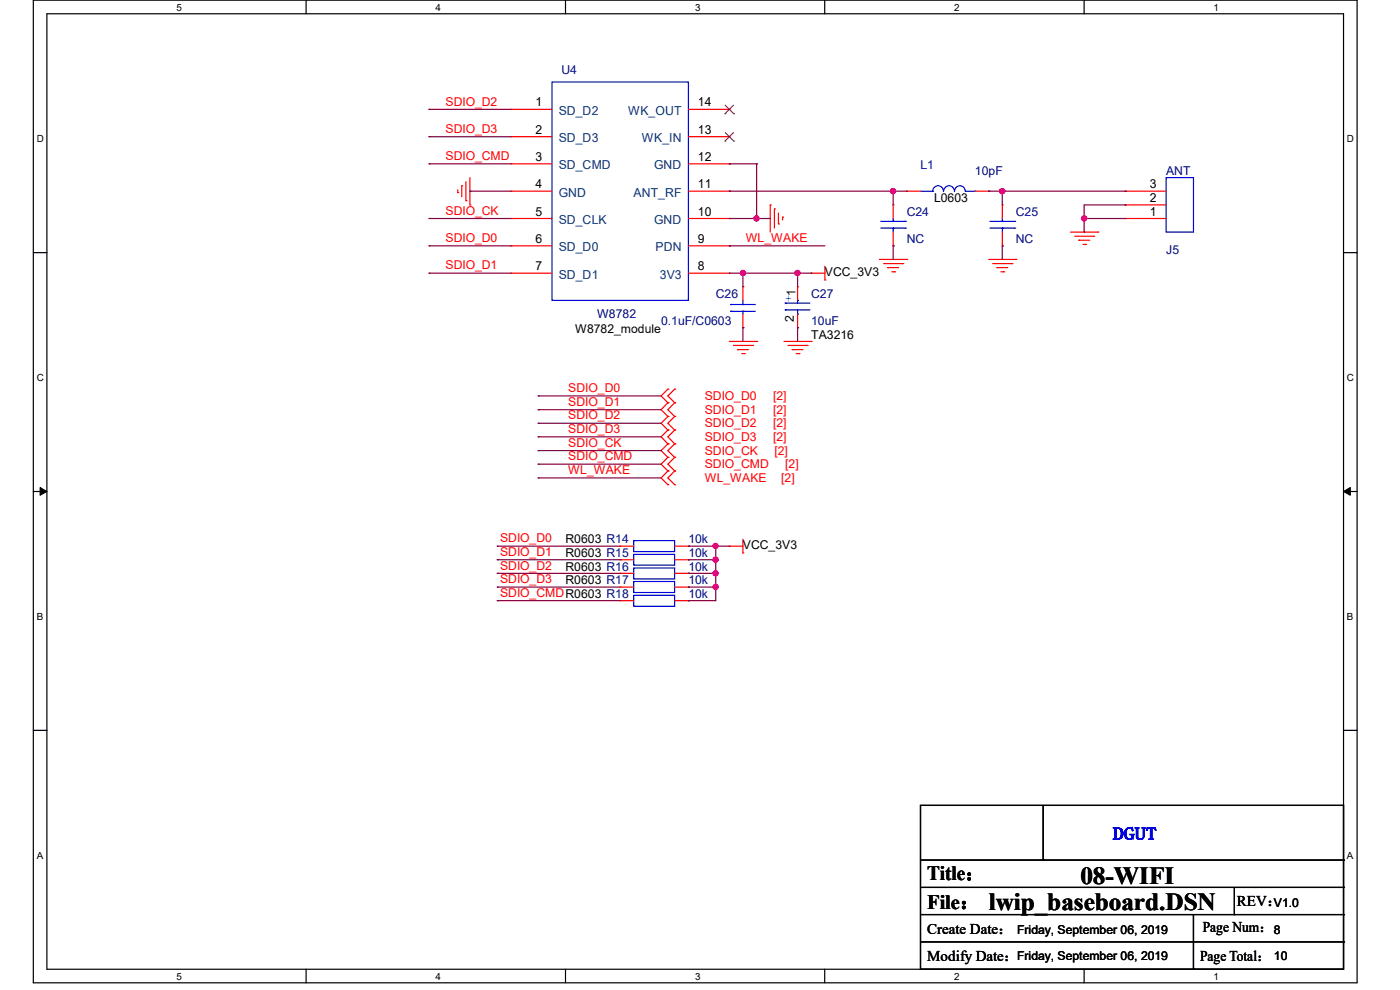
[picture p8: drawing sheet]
<svg xmlns="http://www.w3.org/2000/svg" width="297mm" height="210mm" viewBox="0 0 297 210" stroke-linecap="round" stroke-linejoin="round" font-family="sans-serif">
<path d="M7.1 0h280.8v208.5h-280.8zM9.9 2.9h275.1v202.7h-275.1z" fill="none" stroke="#000" stroke-width=".25"/>
<g fill="#fff">
<path d="M37.4 .3h1.2v2.4h-1.2z"/>
<path d="M37.4 205.9h1.2v2.3h-1.2z"/>
</g>
<path d="M64.9 0v2.9M64.9 205.6v2.9" fill="none" stroke="#000" stroke-width=".25"/>
<g fill="#fff">
<path d="M92.4 .3h1.2v2.4h-1.2z"/>
<path d="M92.4 205.9h1.2v2.3h-1.2z"/>
</g>
<path d="M120 0v2.9M120 205.6v2.9" fill="none" stroke="#000" stroke-width=".25"/>
<g fill="#fff">
<path d="M147.4 .3h1.2v2.4h-1.2z"/>
<path d="M147.4 205.9h1.2v2.3h-1.2z"/>
</g>
<path d="M175 0v2.9M175 205.6v2.9" fill="none" stroke="#000" stroke-width=".25"/>
<g fill="#fff">
<path d="M202.4 .3h1.2v2.4h-1.2z"/>
<path d="M202.4 205.9h1.2v2.3h-1.2z"/>
</g>
<path d="M230 0v2.9M230 205.6v2.9" fill="none" stroke="#000" stroke-width=".25"/>
<g fill="#fff">
<path d="M257.5 .3h1.1v2.4h-1.1z"/>
<path d="M257.5 205.9h1.1v2.3h-1.1z"/>
<path d="M7.8 28.2h1.5v2.4h-1.5z"/>
<path d="M285.7 28.2h1.5v2.4h-1.5z"/>
<path d="M7.8 78.9h1.5v2.3h-1.5z"/>
<path d="M285.7 78.9h1.5v2.3h-1.5z"/>
</g>
<path d="M7.1 53.6h2.8M285 53.6h2.9" fill="none" stroke="#000" stroke-width=".25"/>
<g fill="#fff">
<path d="M7.8 129.6h1.3v2.3h-1.3z"/>
<path d="M285.7 129.6h1.4v2.3h-1.4z"/>
</g>
<path d="M7.1 104.3h2.8M285 104.3h2.9" fill="none" stroke="#000" stroke-width=".25"/>
<path d="M8.5 103.4l1.4 .9-1.4 .8zM285 104.3l1.5-.9v1.7z" fill="#000" stroke="#000" stroke-width=".21"/>
<g fill="#fff">
<path d="M7.8 180.3h1.3v2.3h-1.3z"/>
<path d="M285.7 180.3h1.4v2.3h-1.4z"/>
</g>
<g fill="none" stroke="#000" stroke-width=".25">
<path d="M7.1 154.9h2.8M285 154.9h2.9M195.3 170.9h89.7v34.7h-89.7zM221.3 170.9v11.6M195.3 182.5h89.7M195.3 188.3h89.7M195.3 194h89.7M195.3 199.8h89.7M221.3 182.5h.1M253.2 194v11.6M261.9 194h.1M261.9 188.3v5.7"/>
<path d="M285 182.5h.1M285 188.3h.1M285 194h.1M285 199.8h.1M253.2 205.6h.1"/>
</g>
<g fill="none" stroke="#f00" stroke-width=".25">
<path d="M98 39.4h.1M98 39.4v2.3M98.8 38.5v4.1M99.7 37.7v5.8M108.4 23.2h.1M108.4 29h.1M108.4 34.8h.1M108.4 23.2h8.7M108.4 29h8.7M108.4 34.8h8.7M146 23.2h8.7M146 29h8.7"/>
<path d="M146 34.8h8.7M154.7 34.8h.1M154.7 29h.1M154.7 23.2h.1M97.1 40.9h.1M97.1 40.3v.6M98.8 42.6h.1M99.7 43.5h.1M108.4 40.6h.1M108.4 46.4h.1M108.4 52.2h.1M108.4 58h.1"/>
<path d="M108.4 58h8.7M108.4 40.6h8.7M108.4 46.4h8.7M108.4 52.2h8.7M146 58h8.7M146 40.6h8.7M146 46.4h8.7M146 52.2h8.7M154.7 58h.1M154.7 52.2h.1M154.7 46.4h.1M154.7 40.6h.1"/>
<path d="M163.4 43.5h.1M163.4 43.5v5.7M164.3 44.3h.1M164.3 44.3v4.1M165.1 47.5h.1M165.1 45.2v2.3M166 46.1h.1M166 46.1v.6M172.1 58h.1M172.1 58h2.9M175 59.4h.1M175 56.5v2.9"/>
<path d="M186.6 55h5.8M187.5 55.9h4M188.3 56.8h.1M188.3 56.8h2.3M189.2 57.7h.6M189.5 43.5h.1M189.5 52.2h.1M189.5 43.5v2.9M189.5 49.2v3M189.8 57.7h.1M191.5 55.9h.1M192.4 55h.1"/>
<path d="M192.4 40.6h.1M192.4 40.6h2.9M206.8 40.6h3M209.8 40.6h.1M209.8 55h5.7M210.6 55.9h4.1M211.5 56.8h.1M211.5 56.8h2.3M212.3 57.7h.6M212.6 43.5h.1M212.6 52.2h.1M212.6 43.5v2.9"/>
<path d="M212.6 49.2v3M212.9 57.7h.1M214.7 55.9h.1M215.5 55h.1M227.1 49.2h5.8M228 50.1h4M228.9 51h.1M228.9 51h2.3M229.7 51.9h.6M230.3 51.9h.1M232 50.1h.1M232.9 49.2h.1"/>
<path d="M238.7 46.4h.1M238.7 43.5h.1M238.7 40.6h.1M238.7 40.6h8.7M238.7 46.4h8.7M238.7 43.5h8.7M154.7 72.4h5.8M155.6 73.3h4M156.5 74.2h.1M156.5 74.2h2.3M157.4 75h.5M157.6 69.5h.1"/>
<path d="M157.6 60.8h.1M157.6 60.8v2.9M157.6 66.6v2.9M157.9 75h.1M159.6 73.3h.1M160.5 72.4h.1M166.3 72.4h5.8M167.2 73.3h4M168.1 74.2h.1M168.1 74.2h2.2M168.9 75h.6M169.2 60.8h.1"/>
<path d="M169.2 69.5h.1M169.2 60.8v2.9M169.2 66.6v2.9M169.5 75h.1M171.2 73.3h.1M172.1 72.4h.1M141.7 85.4h.1M141.7 88.3h.1M141.7 91.2h.1M141.7 94.1h.1M141.7 97h.1M141.7 99.9h.1"/>
<path d="M141.7 82.5h.1M141.7 85.4l-1.4 1.5 1.4 1.4M141.7 91.2l-1.4 1.5 1.4 1.4M141.7 97l-1.4 1.5 1.4 1.4M141.7 82.5l-1.4 1.5 1.4 1.4M141.7 88.3l-1.4 1.5 1.4 1.4M141.7 94.1l-1.4 1.5 1.4 1.4M141.7 99.9l-1.4 1.5 1.4 1.4M143.1 88.3h.1M143.1 85.4h.1M143.1 94.1h.1M143.1 91.2h.1"/>
<path d="M143.1 99.9h.1M143.1 97h.1M143.1 82.5h.1M143.1 85.4l-1.4 1.5 1.4 1.4M143.1 91.2l-1.4 1.5 1.4 1.4M143.1 97l-1.4 1.5 1.4 1.4M143.1 82.5l-1.4 1.5 1.4 1.4M143.1 88.3l-1.4 1.5 1.4 1.4M143.1 94.1l-1.4 1.5 1.4 1.4M143.1 99.9l-1.4 1.5 1.4 1.4M131.6 118.7h.1M131.6 115.9h.1"/>
<path d="M131.6 115.9h2.9M131.6 118.7h2.9M141.7 102.8h.1M143.1 102.8h.1M143.1 115.9h2.9M143.1 118.7h2.9M146 118.7h.1M146 115.9h.1M154.7 115.9h.1M154.7 115.9h2.9M157.6 117.3h.1M157.6 114.4v2.9"/>
<path d="M131.6 127.4h.1M131.6 121.6h.1M131.6 124.5h.1M131.6 127.4h2.9M131.6 121.6h2.9M131.6 124.5h2.9M143.1 127.4h2.9M143.1 121.6h2.9M143.1 124.5h2.9M146 127.4h.1M146 121.6h.1M146 124.5h.1"/>
</g>
<g fill="none" stroke="#00f" stroke-width=".25">
<path d="M117.1 17.4h28.9v46.3h-28.9zM247.4 37.7h5.8v11.5h-5.8zM186.9 48.4h5.2M186.9 46.9h5.2M189.5 46.9h.1M189.5 48.4h.1M189.5 46.4v.5M189.5 48.4v.8M192.1 48.4h.1M192.1 46.9h.1M195.3 40.6h2.6M197.9 40.6h.1"/>
<path d="M197.9 40.6a1.14 1.14 0 0 1 1.1-1.2 1.14 1.14 0 0 1 1.2 1.2M200.2 40.6a1.14 1.14 0 0 1 1.1-1.2 1.14 1.14 0 0 1 1.2 1.2 1.14 1.14 0 0 1 1.1-1.2 1.14 1.14 0 0 1 1.2 1.2M204.8 40.6h2M206.8 40.6h.1M210 48.4h5.3M210 46.9h5.3M212.6 46.9h.1M212.6 48.4h.1M212.6 46.4v.5M212.6 48.4v.8M215.3 48.4h.1M215.3 46.9h.1"/>
<path d="M155 64.6h.1M155 66h.1M155 64.6h5.2M155 66h5.2M157.6 66h.1M157.6 64.6h.1M157.6 63.7v.9M157.6 66v.6M166.6 64.3h.1M166.6 65.7h.1M166.6 64.3h5.2M166.6 65.7h5.2"/>
<path d="M169.2 63.7h.1M169.2 66.6h.1M169.2 63.7v.6M169.2 65.7v.9M134.5 117.6h8.6v2.3h-8.6zM134.5 114.7h8.6v2.3h-8.6zM134.5 126.3h8.6v2.3h-8.6zM134.5 120.5h8.6v2.3h-8.6zM134.5 123.4h8.6v2.3h-8.6z"/>
</g>
<path d="M153.8 29.9h.1M153.8 24.1h.1M153.8 28.1l1.9 1.8M153.8 22.3l1.9 1.8M155.6 28.1l-1.8 1.8M155.6 22.3l-1.8 1.8M155.7 29.9h.1M155.7 24.1h.1" fill="none" stroke="#804000" stroke-width=".21"/>
<g fill="none" stroke="#800040" stroke-width=".25">
<path d="M91 23.2h.1M91 29h.1M91 34.8h.1M91 23.2h17.4M91 29h17.4M91 34.8h17.4M154.7 34.8h.1M154.7 34.8h5.8M160.5 34.8h.1M160.5 34.8v11.6M91 46.4h.1M91 52.2h.1"/>
<path d="M91 58h.1M91 46.4h17.4M91 52.2h17.4M91 58h17.4M99.7 40.6h.1M99.7 40.6h8.7M154.7 52.2h.1M154.7 40.6h.1M154.7 46.4h.1M154.7 46.4h8.7M154.7 52.2h20.3M154.7 58h17.4"/>
<path d="M154.7 40.6h37.7M157.6 58h.1M157.6 58v2.8M160.5 46.4h.1M169.2 58h.1M169.2 58v2.8M172.1 58h.1M189.5 52.2h.1M189.5 40.6h.1M189.5 40.6v2.9M189.5 52.2v2.8M209.8 40.6h.1"/>
<path d="M209.8 40.6h28.9M212.6 40.6h.1M212.6 52.2h.1M212.6 40.6v2.9M212.6 52.2v2.8M230 46.4h.1M230 49.2h.1M230 46.4h8.7M238.7 40.6h.1M238.7 43.5h.1M238.7 43.5h-8.7v5.7M157.6 69.5h.1"/>
<path d="M157.6 69.5v2.9M169.2 69.5h.1M169.2 69.5v2.9M114.2 86.9h.1M114.2 84h.1M114.2 89.8h.1M114.2 92.7h.1M114.2 95.6h.1M114.2 98.5h.1M114.2 86.9h26.1M114.2 84h26.1M114.2 89.8h26.1"/>
<path d="M114.2 92.7h26.1M114.2 95.6h26.1M114.2 98.5h26.1M105.5 115.9h.1M105.5 118.7h.1M105.5 115.9h26.1M105.5 118.7h26.1M114.2 101.4h.1M114.2 101.4h26.1M146 115.9h.1M146 118.7h.1M146 115.9h8.7"/>
<path d="M146 118.7h5.8M151.8 115.9h.1M151.8 118.7h.1M151.8 115.9v11.5h-5.8M105.5 121.6h.1M105.5 124.5h.1M105.5 127.4h.1M105.5 121.6h26.1M105.5 124.5h26.1M105.5 127.4h26.1M146 121.6h.1M146 124.5h.1"/>
<path d="M146 127.4h.1M146 121.6h5.8M146 124.5h5.8M151.8 121.6h.1M151.8 124.5h.1"/>
</g>
<g fill="#f0f" stroke="#f0f" stroke-width=".25">
<circle cx="189.4" cy="40.6" r=".55"/>
<circle cx="160.5" cy="46.3" r=".55"/>
<circle cx="212.6" cy="40.6" r=".56"/>
<circle cx="157.6" cy="57.9" r=".55"/>
<circle cx="151.8" cy="115.8" r=".55"/>
<circle cx="151.8" cy="118.7" r=".55"/>
<circle cx="151.8" cy="121.6" r=".55"/>
<circle cx="151.8" cy="124.5" r=".55"/>
<circle cx="169.2" cy="57.9" r=".56"/>
<circle cx="230" cy="46.3" r=".55"/>
</g>
<g font-size="5.2">
<text x="229.2" y="187.5">08-WIFI</text>
<text x="209.8" y="193">lwip_baseboard.DSN</text>
</g>
<g font-size="4.3">
<text x="196.7" y="186.7">Title：</text>
<text x="196.7" y="192.7">File：</text>
</g>
<text font-size="3.7" fill="#00f" x="236.1" y="178.1">DGUT</text>
<g font-size="3.2">
<text x="255.2" y="197.7">Page Num：</text>
<text x="262.4" y="192.2">REV：</text>
<text x="196.7" y="203.8">Modify Date：</text>
<text x="196.7" y="198">Create Date：</text>
<text x="254.6" y="203.8">Page Total：</text>
</g>
<g font-size="2.6" fill="#000080">
<text x="119.1" y="15.7">U4</text>
<text x="195.3" y="35.9">L1</text>
<text x="206.8" y="37.1">10pF</text>
<text x="247.4" y="37.1">ANT</text>
<text x="192.4" y="45.8">C24</text>
<text x="215.5" y="45.8">C25</text>
<text x="192.4" y="51.6">NC</text>
<text x="215.5" y="51.6">NC</text>
<text x="247.4" y="53.9">J5</text>
<text x="151.8" y="63.2">C26</text>
<text x="172.1" y="63.2">C27</text>
<text x="126.7" y="67.5">W8782</text>
<text x="140.2" y="69">0.1uF/C0603</text>
<text x="172.1" y="69">10uF</text>
<text x="146.1" y="118.2">10k</text>
<text x="146.1" y="115.3">10k</text>
<text x="146.1" y="121.1">10k</text>
<text x="146.1" y="124">10k</text>
<text x="146.1" y="126.9">10k</text>
</g>
<g font-size="2.6" fill="#f00">
<text x="94.5" y="22.4">SDIO_D2</text>
<text x="94.5" y="28.2">SDIO_D3</text>
<text x="94.5" y="34">SDIO_CMD</text>
<text x="94.5" y="45.5">SDIO_CK</text>
<text x="94.5" y="51.4">SDIO_D0</text>
<text x="158.2" y="51.4">WL_WAKE</text>
<text x="94.5" y="57.2">SDIO_D1</text>
<text x="120.6" y="83.2">SDIO_D0</text>
<text x="120.6" y="86.1">SDIO_D1</text>
<text x="120.6" y="89">SDIO_D2</text>
<text x="149.5" y="87.8">SDIO_D1</text>
<text x="149.5" y="84.9">SDIO_D0</text>
<text x="164" y="87.8">[2]</text>
<text x="164" y="84.9">[2]</text>
<text x="120.6" y="91.9">SDIO_D3</text>
<text x="120.6" y="94.8">SDIO_CK</text>
<text x="149.5" y="93.6">SDIO_D3</text>
<text x="149.5" y="90.7">SDIO_D2</text>
<text x="164" y="93.6">[2]</text>
<text x="164" y="90.7">[2]</text>
<text x="120.6" y="97.7">SDIO_CMD</text>
<text x="120.6" y="100.6">WL_WAKE</text>
<text x="149.5" y="99.4">SDIO_CMD</text>
<text x="149.5" y="96.5">SDIO_CK</text>
<text x="164.3" y="96.5">[2]</text>
<text x="166.6" y="99.4">[2]</text>
<text x="149.5" y="102.2">WL_WAKE</text>
<text x="165.7" y="102.2">[2]</text>
<text x="106.1" y="115.1">SDIO_D0</text>
<text x="106.1" y="117.9">SDIO_D1</text>
<text x="106.1" y="120.8">SDIO_D2</text>
<text x="106.1" y="123.7">SDIO_D3</text>
<text x="106.1" y="126.6">SDIO_CMDR0603 R18</text>
</g>
<g font-size="2.6">
<text x="113.6" y="22.6">1</text>
<text x="148.1" y="22.6">14</text>
<text x="113.6" y="28.4">2</text>
<text x="148.1" y="28.4">13</text>
<text x="113.6" y="34.1">3</text>
<text x="148.1" y="34.1">12</text>
<text x="113.6" y="39.9">4</text>
<text x="148.1" y="39.9">11</text>
<text x="243.9" y="39.9">3</text>
<text x="113.6" y="45.7">5</text>
<text x="148.1" y="45.7">10</text>
<text x="198.2" y="42.9">L0603</text>
<text x="243.9" y="45.7">1</text>
<text x="243.9" y="42.8">2</text>
<text x="113.6" y="51.5">6</text>
<text x="148.1" y="51.5">9</text>
<text x="113.6" y="57.3">7</text>
<text x="148.1" y="57.3">8</text>
<text x="175" y="58.5">VCC_3V3</text>
<text x="168.7" y="62.9" transform="rotate(-90 168.7 62.9)">1</text>
<text x="122" y="70.7">W8782_module</text>
<text x="168.4" y="68.4" transform="rotate(-90 168.4 68.4)">2</text>
<text x="172.1" y="71.8">TA3216</text>
<text x="120" y="118.2">R0603 R15</text>
<text x="120" y="115.3">R0603 R14</text>
<text x="157.6" y="116.5">VCC_3V3</text>
<text x="120" y="121.1">R0603 R16</text>
<text x="120" y="124">R0603 R17</text>
<text x="270.3" y="192.3">V1.0</text>
<text x="215.8" y="198.1">Friday, September 06, 2019</text>
<text x="215.8" y="203.6">Friday, September 06, 2019</text>
<text x="270.3" y="198.1">8</text>
<text x="270.3" y="203.6">10</text>
</g>
<g font-size="2.6" fill="#004080">
<text x="118.5" y="24.4">SD_D2</text>
<text x="133.3" y="24.4">WK_OUT</text>
<text x="118.5" y="30.2">SD_D3</text>
<text x="118.5" y="35.9">SD_CMD</text>
<text x="136.2" y="30.2">WK_IN</text>
<text x="138.8" y="35.9">GND</text>
<text x="118.5" y="41.7">GND</text>
<text x="134.4" y="41.7">ANT_RF</text>
<text x="118.5" y="47.5">SD_CLK</text>
<text x="138.8" y="47.5">GND</text>
<text x="118.5" y="53.3">SD_D0</text>
<text x="139.1" y="53.3">PDN</text>
<text x="118.5" y="59.1">SD_D1</text>
<text x="140" y="59.1">3V3</text>
</g>
<text font-size="2.6" fill="#00f" x="166.6" y="64">+</text>
<g font-size="2.1">
<text x="37.4" y="2.2">5</text>
<text x="92.4" y="2.2">4</text>
<text x="147.4" y="2.2">3</text>
<text x="202.4" y="2.2">2</text>
<text x="257.5" y="2.2">1</text>
<text x="7.8" y="30.1">D</text>
<text x="285.8" y="30.1">D</text>
<text x="7.8" y="80.8">C</text>
<text x="285.8" y="80.8">C</text>
<text x="7.8" y="131.5">B</text>
<text x="285.8" y="131.5">B</text>
<text x="7.8" y="182.2">A</text>
<text x="285.8" y="182.2">A</text>
<text x="37.4" y="207.8">5</text>
<text x="92.4" y="207.8">4</text>
<text x="147.4" y="207.8">3</text>
<text x="202.4" y="207.8">2</text>
<text x="257.5" y="207.8">1</text>
</g>
</svg>
